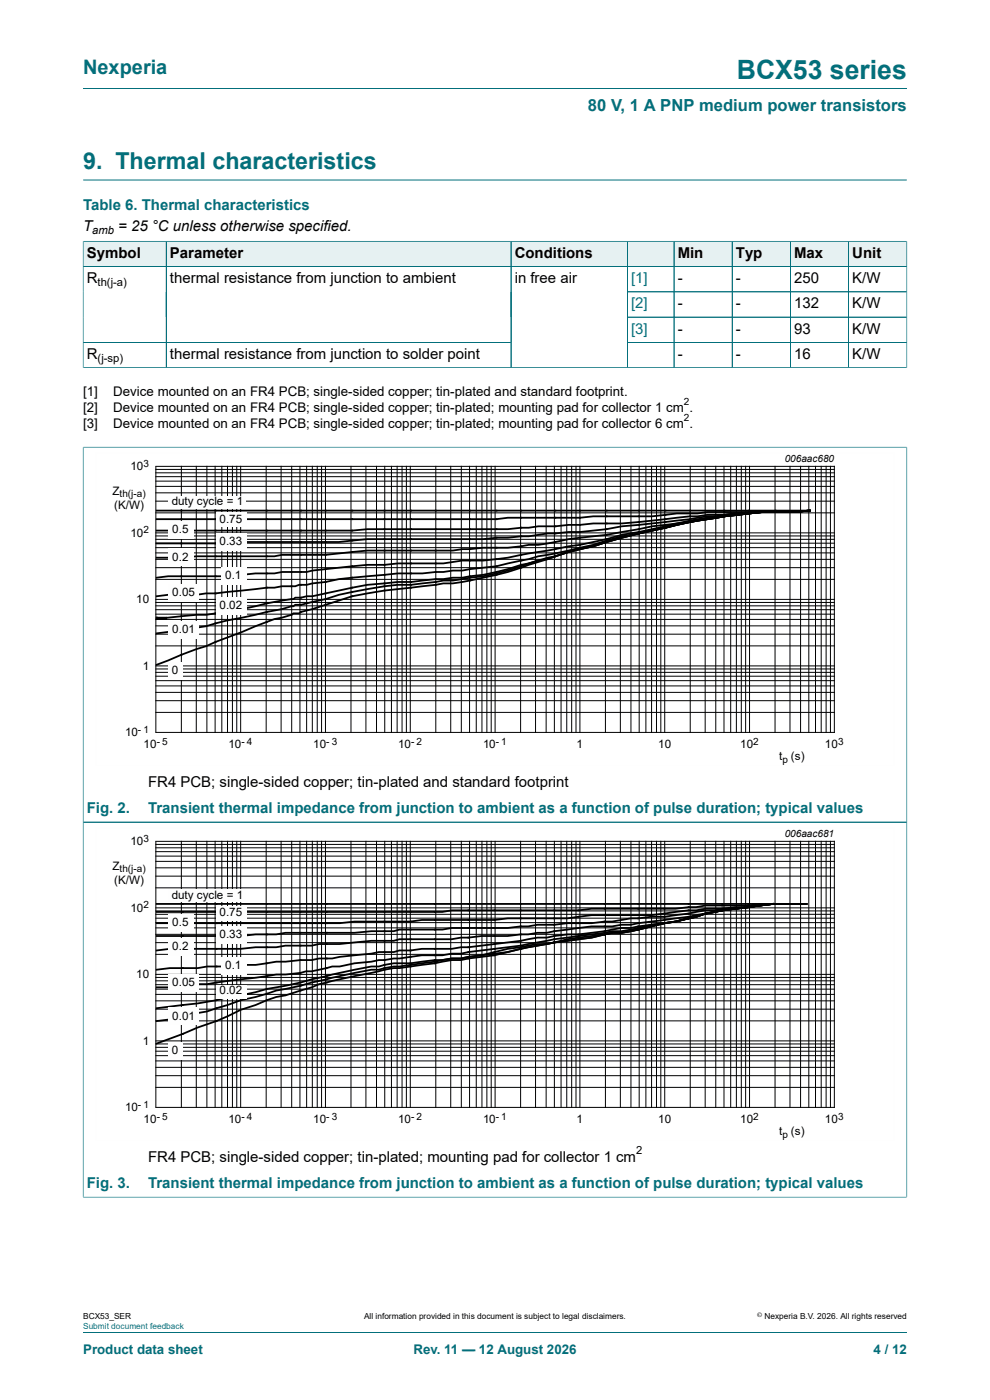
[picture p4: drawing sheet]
<svg xmlns="http://www.w3.org/2000/svg" width="210mm" height="297mm" viewBox="0 0 210 297" stroke-linecap="round" stroke-linejoin="round" font-family="sans-serif">
<path d="M17.6 18.8h174.8M17.6 38.2h174.8" fill="none" stroke="#036f7b" stroke-width=".21"/>
<path d="M17.7 51.3h17.5v5.2h-17.5z" fill="#e6f1f2"/>
<path d="M17.6 51.1v5.5h17.7v-5.4h-17.7" fill="none" stroke="#036f7b" stroke-width=".21"/>
<path d="M35.3 51.3h73v5.2h-73z" fill="#e6f1f2"/>
<path d="M35.3 51.2h73.1v5.4h-73.1z" fill="none" stroke="#036f7b" stroke-width=".21"/>
<path d="M108.5 51.3h24.5v5.2h-24.5z" fill="#e6f1f2"/>
<path d="M108.4 51.2h24.7v5.4h-24.7z" fill="none" stroke="#036f7b" stroke-width=".21"/>
<path d="M133.2 51.3h9.7v5.2h-9.7z" fill="#e6f1f2"/>
<path d="M133.1 51.2h9.9v5.4h-9.9z" fill="none" stroke="#036f7b" stroke-width=".21"/>
<path d="M143 51.3h12.2v5.2h-12.2z" fill="#e6f1f2"/>
<path d="M143 51.2h12.3v5.4h-12.3z" fill="none" stroke="#036f7b" stroke-width=".21"/>
<path d="M155.4 51.3h12.2v5.2h-12.2z" fill="#e6f1f2"/>
<path d="M155.3 51.2h12.4v5.4h-12.4z" fill="none" stroke="#036f7b" stroke-width=".21"/>
<path d="M167.7 51.3h12.2v5.2h-12.2z" fill="#e6f1f2"/>
<path d="M167.7 51.2h12.3v5.4h-12.3z" fill="none" stroke="#036f7b" stroke-width=".21"/>
<path d="M180.1 51.3h12.2v5.2h-12.2z" fill="#e6f1f2"/>
<g fill="none" stroke="#036f7b" stroke-width=".21">
<path d="M17.6 56.6h174.8M17.6 51.3v26.8M17.7 51.2h174.7M35.3 51.3v26.7M108.4 51.3v26.7M133.1 51.3v26.7M143 51.3v26.7M155.3 51.3v26.7M167.7 51.3v26.7M180 51.2v26.8M192.4 51.1v27M17.6 78h174.8"/>
<path d="M17.6 72.6h90.8M133.1 61.9h59.3M133.1 67.3h59.3M133.1 72.6h59.3M17.6 94.9h174.8M192.4 94.8v79.6h-174.8v-79.6"/>
</g>
<path d="M20.4 96.1h169.3v66.3h-169.3z" fill="none" stroke="#fefefe" stroke-width=".21"/>
<g fill="none" stroke="#000" stroke-width=".21">
<path d="M33.1 98.9h143.9v56.5h-143.9zM33.1 99.6h143.9M38.5 98.9v56.5M41.6 98.9v56.5M43.9 98.9v56.5M45.6 98.9v56.5M47.1 98.9v56.5M48.3 98.9v56.5M49.3 98.9v56.5M50.2 98.9v56.5M51 98.9v56.5M56.5 98.9v56.5"/>
<path d="M59.6 98.9v56.5M61.9 98.9v56.5M63.6 98.9v56.5M65 98.9v56.5M66.2 98.9v56.5M67.3 98.9v56.5M68.2 98.9v56.5M69 98.9v56.5M74.5 98.9v56.5M77.6 98.9v56.5M79.9 98.9v56.5M81.6 98.9v56.5"/>
<path d="M83 98.9v56.5M84.2 98.9v56.5M85.3 98.9v56.5M86.2 98.9v56.5M87 98.9v56.5M92.4 98.9v56.5M95.6 98.9v56.5M97.9 98.9v56.5M99.6 98.9v56.5M101 98.9v56.5M102.2 98.9v56.5M103.3 98.9v56.5"/>
<path d="M104.2 98.9v56.5M105 98.9v56.5M110.4 98.9v56.5M113.6 98.9v56.5M115.8 98.9v56.5M117.6 98.9v56.5M119 98.9v56.5M120.2 98.9v56.5M121.3 98.9v56.5M122.2 98.9v56.5M123 98.9v56.5M128.4 98.9v56.5"/>
<path d="M131.6 98.9v56.5M133.8 98.9v56.5M135.6 98.9v56.5M137 98.9v56.5M138.2 98.9v56.5M139.3 98.9v56.5M140.2 98.9v56.5M141 98.9v56.5M146.4 98.9v56.5M149.6 98.9v56.5M151.8 98.9v56.5M153.6 98.9v56.5"/>
<path d="M155 98.9v56.5M156.2 98.9v56.5M157.2 98.9v56.5M158.2 98.9v56.5M159 98.9v56.5M164.4 98.9v56.5M167.6 98.9v56.5M169.8 98.9v56.5M171.6 98.9v56.5M173 98.9v56.5M174.2 98.9v56.5M175.2 98.9v56.5"/>
<path d="M176.2 98.9v56.5M33.1 118.7h143.9M33.1 117.3h143.9M33.1 116.2h143.9M33.1 115.2h143.9M33.1 114.4h143.9M33.1 113.7h143.9M33.1 113h143.9M33.1 108.8h143.9M33.1 106.3h143.9M33.1 104.6h143.9M33.1 103.2h143.9"/>
<path d="M33.1 102.1h143.9M33.1 101.1h143.9M33.1 100.3h143.9M33.1 137h143.9M33.1 134.5h143.9M33.1 132.8h143.9M33.1 131.4h143.9M33.1 130.3h143.9M33.1 129.3h143.9M33.1 128.5h143.9M33.1 127.8h143.9M33.1 127.2h143.9"/>
<path d="M33.1 122.9h143.9M33.1 120.4h143.9M33.1 151.1h143.9M33.1 148.6h143.9M33.1 146.9h143.9M33.1 145.5h143.9M33.1 144.4h143.9M33.1 143.5h143.9M33.1 142.6h143.9M33.1 141.9h143.9M33.1 141.3h143.9"/>
</g>
<g fill="none" stroke="#000" stroke-width=".38">
<path d="M33.2 108.3h138.5l-3.6 .3h-3.6M117.8 118l-7.3 1.8a45.4 45.4 0 0 1-14.4 2.8l-8.9 .9a79.5 79.5 0 0 0-12.5 1.2l-8.4 1.8-3.7 .3-.4 .3-5.6 .9a92.3 92.3 0 0 1-12.9 2.4h-2l-8.5 .9M117.8 118l-1.6 .6-2 .3-2 .6a45 45 0 0 1-12.5 3.1l-3.6 .6h-2.1l-6.8 .9a51.8 51.8 0 0 0-12.5 1.5l-8.4 2.1a7.5 7.5 0 0 1-3.7 .6l-.4 .3-2.4 .6-5.6 1.2a77.3 77.3 0 0 0-10.5 2.5l-5.2 .9-5.3 .6M117.8 118a122 122 0 0 1-19.7 5.5l-2 .3h-2.1l-6.8 .9a93.3 93.3 0 0 0-12.5 1.8l-8.4 2.7-2.5 .6-.4 .3h-1.2l-.4 .3-2 .6-1.6 .3-14.5 5.8-5.2 1.8-5.3 2.1M135.5 113.2l-3.6 .6-6.1 1.8-8 1.8-3.6 .6-2 .6-6.9 1.5-7.2 .9h-2l-2.1 .3h-1.6l-2.8 .3h-5.2l-2.8 .3a87.8 87.8 0 0 0-12.5 1.6l-2.8 .3-1.2 .3h-1.7a7.5 7.5 0 0 1-3.6 .3l-1.6 .3h-1.6l-10.9 1.2h-2l-2 .3h-6l-2.5 .3M135.5 113.2l-6.8 1.8-2.9 .9-5.2 1.2-2.8 .9M146.4 110.7l-2.8 .3-8.1 1.9-3.6 .6a78.6 78.6 0 0 1-11.3 2.4l-4.4 .9-4 .6a53.4 53.4 0 0 1-14.1 1.5 28.4 28.4 0 0 1-8.5 .6h-5.2l-2.8 .3a98.7 98.7 0 0 0-12.5 .9 43.3 43.3 0 0 1-9.3 .6l-1.6 .3h-4a110.4 110.4 0 0 1-15.7 .6h-2.8l-2.5 .4M146.4 110.7l-10.9 2.5M153.6 109.2h-3.6l-8.9 .9a102 102 0 0 1-15.3 .9l-8 .7h-3.6l-2 .3h-1.7l-2.8 .3h-29.8l-3.2 .3h-41.5M153.6 109.2l-1.6 .3h-2l-3.6 .6-14.5 1.6a62.3 62.3 0 0 1-11.3 1.2l-2.8 .3h-1.6l-4 .6h-1.7a189 189 0 0 1-20.9 .6h-5.2a62.5 62.5 0 0 0-12.5 .6h-20.5l-3.3 .3h-14.9M153.6 109.2l-5.6 .9a56.5 56.5 0 0 1-9.7 1.6l-2.8 .6a120 120 0 0 1-14.9 2.1 33.6 33.6 0 0 1-8.4 1.2 35.7 35.7 0 0 1-9.7 .6 127.4 127.4 0 0 1-18.1 .6 75 75 0 0 0-15.3 .9h-9.3l-1.6 .3h-16.5l-3.2 .3h-5.3M158.9 108.6h-8.9l-2 .3a42 42 0 0 0-9.7 .6h-12.5l-2.8 .3h-15.3l-2.4 .3h-72.1"/>
<path d="M158.9 108.6h5.6M158.9 108.6l-5.3 .6M158.9 108.9h-2.5l-2.8 .3M158.9 108.9l-5.3 .6-7.2 1.2M164.5 108.6h-2.8l-2.8 .3"/>
</g>
<path d="M33.2 131h2.1v.3h-2.1z" fill-rule="evenodd" fill="#3c4ca7"/>
<path d="M33.2 131h2.1v.3h-2.1z" fill="none" stroke="#000" stroke-width=".38"/>
<g fill="#fefefe">
<path d="M35.7 140.4h3v3.8h-3z"/>
<path d="M35.7 105.2h16.6v2.8h-16.6z"/>
<path d="M35.7 131.7h6.6v3.8h-6.6z"/>
<path d="M45.8 126.7h6.5v3.7h-6.5z"/>
<path d="M35.7 123.9h6.6v3.8h-6.6z"/>
<path d="M47 120.3h5.3v3.8h-5.3z"/>
<path d="M35.7 116.4h5.4v3.7h-5.4z"/>
<path d="M45.8 113h6.5v3.8h-6.5z"/>
<path d="M35.7 110.5h5.4v3.7h-5.4z"/>
<path d="M45.8 108.7h6.5v3.2h-6.5z"/>
</g>
<path d="M17.6 254h174.8M17.6 254v-79.6h174.8v79.6" fill="none" stroke="#036f7b" stroke-width=".21"/>
<path d="M20.4 175.7h169.3v66.3h-169.3z" fill="none" stroke="#fefefe" stroke-width=".21"/>
<g fill="none" stroke="#000" stroke-width=".21">
<path d="M33.1 178.5h143.9v56.4h-143.9zM33.1 179.9h143.9M33.1 179.1h143.9M38.5 178.5v56.4M41.6 178.5v56.4M43.9 178.5v56.4M45.6 178.5v56.4M47.1 178.5v56.4M48.3 178.5v56.4M49.3 178.5v56.4M50.2 178.5v56.4M51 178.5v56.4"/>
<path d="M56.5 178.5v56.4M59.6 178.5v56.4M61.9 178.5v56.4M63.6 178.5v56.4M65 178.5v56.4M66.2 178.5v56.4M67.3 178.5v56.4M68.2 178.5v56.4M69 178.5v56.4M74.5 178.5v56.4M77.6 178.5v56.4M79.9 178.5v56.4"/>
<path d="M81.6 178.5v56.4M83 178.5v56.4M84.2 178.5v56.4M85.3 178.5v56.4M86.2 178.5v56.4M87 178.5v56.4M92.4 178.5v56.4M95.6 178.5v56.4M97.9 178.5v56.4M99.6 178.5v56.4M101 178.5v56.4M102.2 178.5v56.4"/>
<path d="M103.3 178.5v56.4M104.2 178.5v56.4M105 178.5v56.4M110.4 178.5v56.4M113.6 178.5v56.4M115.8 178.5v56.4M117.6 178.5v56.4M119 178.5v56.4M120.2 178.5v56.4M121.3 178.5v56.4M122.2 178.5v56.4M123 178.5v56.4"/>
<path d="M128.4 178.5v56.4M131.6 178.5v56.4M133.8 178.5v56.4M135.6 178.5v56.4M137 178.5v56.4M138.2 178.5v56.4M139.3 178.5v56.4M140.2 178.5v56.4M141 178.5v56.4M146.4 178.5v56.4M149.6 178.5v56.4M151.8 178.5v56.4"/>
<path d="M153.6 178.5v56.4M155 178.5v56.4M156.2 178.5v56.4M157.2 178.5v56.4M158.2 178.5v56.4M159 178.5v56.4M164.4 178.5v56.4M167.6 178.5v56.4M169.8 178.5v56.4M171.6 178.5v56.4M173 178.5v56.4M174.2 178.5v56.4"/>
<path d="M175.2 178.5v56.4M176.2 178.5v56.4M33.1 200h143.9M33.1 198.2h143.9M33.1 196.8h143.9M33.1 195.7h143.9M33.1 194.8h143.9M33.1 194h143.9M33.1 193.2h143.9M33.1 192.6h143.9M33.1 188.3h143.9M33.1 185.9h143.9"/>
<path d="M33.1 184.1h143.9M33.1 182.7h143.9M33.1 181.6h143.9M33.1 180.7h143.9M33.1 216.6h143.9M33.1 214.1h143.9M33.1 212.3h143.9M33.1 211h143.9M33.1 209.8h143.9M33.1 208.9h143.9M33.1 208.1h143.9M33.1 207.4h143.9"/>
<path d="M33.1 206.7h143.9M33.1 202.5h143.9M33.1 230.7h143.9M33.1 228.2h143.9M33.1 226.4h143.9M33.1 225.1h143.9M33.1 223.9h143.9M33.1 223h143.9M33.1 222.2h143.9M33.1 221.5h143.9M33.1 220.8h143.9"/>
</g>
<g fill="none" stroke="#000" stroke-width=".38">
<path d="M33.2 191.8h130.7M117.6 199.9l-1.6 .4h-2l-6.3 1-5.6 1.4-2.7 .3M117.6 199.9l-7.1 1.4M128.3 198.2a73.2 73.2 0 0 0-10.7 1.7M128.3 198.2l-2.8 .7-7.9 1M140.9 195.8l-5.5 .7-1.6 .4h-2l-1.9 .3a53.5 53.5 0 0 1-9.5 1l-4.4 .7h-2l-3.5 .7-11.1 1.3h-1.6l-2 .4h-6.3l-2.4 .3h-2.4l-1.2 .4h-3.1l-1.6 .3-6.8 .7-1.5 .3h-2.8l-1.6 .4h-2.4l-3.1 .3h-2l-4.4 .7h-3.1l-2.8 .3h-4.4l-1.9 .4h-6l-2.8 .3M140.9 195.8l-2.7 .4a29.1 29.1 0 0 1-8.3 1.3l-1.6 .4a145.1 145.1 0 0 0-17.8 2.7l-11.1 1.4-1.6 .3h-2l-2 .4a32.2 32.2 0 0 0-9.1 .6l-4.3 .4-1.6 .3-3.6 .4-3.2 .6h-1.5a24 24 0 0 1-5.6 1.1l-1.2 .3-3.1 .3h-2l-14.7 2.1h-1.9l-6 .7h-2.8M140.9 195.8l-2.7 .7a29.4 29.4 0 0 1-8.3 1.4l-1.6 .3M153.2 192.8h-3.5l-2 .3h-1.6l-2.8 .4a36.3 36.3 0 0 1-9.5 .6h-3.9a36.3 36.3 0 0 0-9.5 .7h-12.7l-2.8 .4h-15.4l-2.4 .3h-11.9l-3.2 .3h-38.8M153.2 192.8l-1.6 .3h-1.9l-3.6 .7-5.2 .7h-2.7l-2.8 .3h-1.6l-3.9 .7h-1.6l-2.8 .3h-5.1l-2.8 .4h-3.6l-2 .3h-1.5l-2.8 .4h-11.9l-2 .3h-9.1l-1.2 .3h-4.7l-3.6 .4h-14.6l-2 .3h-4.4l-3.1 .4h-17.9M153.2 193.1a145.1 145.1 0 0 1-17.8 2.7l-1.6 .4h-2l-1.9 .3a36.3 36.3 0 0 0-9.5 .7l-4.4 .7h-2l-2 .3h-1.5l-2.8 .4h-5.6a106.9 106.9 0 0 1-17.4 .6l-1.2 .4h-1.9a47.3 47.3 0 0 0-9.6 .7h-4.3l-1.6 .3h-5.5l-2 .3h-4.4l-3.1 .4h-15.1l-2.8 .3M153.2 193.1l-3.5 .7a54.2 54.2 0 0 1-8.8 2"/>
<path d="M158.8 192.4l-2.8 .4h-2.8M158.8 192.4h-2.8l-2.8 .4M158.8 192.4l-5.6 .7M163.9 191.8h7.1M163.9 191.8h-2.8l-2.3 .3h-9.1l-2 .3h-1.6l-2.8 .4h-17.8l-2.8 .3h-26.9l-2 .4h-60.6M163.9 191.8l-5.1 .6M99.4 203l-1.6 .3h-2l-2 .4h-1.6l-5.1 .7a16.1 16.1 0 0 0-6.7 .6h-1.6l-12.7 2.8a53.7 53.7 0 0 1-9.5 2l-5.5 1.4-2.8 .3a61.3 61.3 0 0 1-12.3 2l-2.8 .4M99.4 203l-1.6 .3h-2l-3.6 .7-7.5 1h-1.2l-3.1 .7h-1.6l-12.7 2.7a46.5 46.5 0 0 1-7.5 1.7l-4.4 1.4-3.1 .7-7.2 2.4-7.9 1.7-2.8 .3M110.5 201.3l-2.8 .7-8.3 1M110.5 201.3a47.7 47.7 0 0 1-11.1 2l-1.6 .4h-2l-3.6 .7-7.5 1a22.5 22.5 0 0 0-5.9 1 89.7 89.7 0 0 0-15.1 3.7l-3.1 1.1-2 .3-4.4 1.7-3.1 1a48 48 0 0 1-9.1 3.8l-3.2 1.3-5.6 2.1"/>
</g>
<g fill="#fefefe">
<path d="M35.7 221h3v3.8h-3z"/>
<path d="M35.7 188.6h16.6v2.8h-16.6z"/>
<path d="M35.7 213.8h6.6v3.7h-6.6z"/>
<path d="M45.8 208.9h6.5v2.9h-6.5z"/>
<path d="M35.7 206.6h6.6v3.8h-6.6z"/>
<path d="M47 203h5.3v3.8h-5.3z"/>
<path d="M35.7 199.1h5.4v3.7h-5.4z"/>
<path d="M45.8 196.5h6.5v3.7h-6.5z"/>
<path d="M35.7 193.9h5.4v3.8h-5.4z"/>
<path d="M45.8 192.2h6.5v3.1h-6.5z"/>
</g>
<path d="M17.6 94.9v159M17.7 94.9h174.6M192.4 94.9v159M17.7 174.4h174.6M17.7 254h174.6M17.6 282.6h174.8" fill="none" stroke="#036f7b" stroke-width=".21"/>
<text font-size="5.6" fill="#036f7b" x="156.3" y="16.8">BCX53 series</text>
<text font-size="4.9" fill="#036f7b" x="17.6" y="35.9">9. Thermal characteristics</text>
<text font-size="4.2" fill="#036f7b" x="17.6" y="15.6">Nexperia</text>
<text font-size="3.5" fill="#036f7b" x="124.7" y="23.7">80 V, 1 A PNP medium power transistors</text>
<g font-size="3.2" fill="#036f7b">
<text x="17.6" y="44.5">Table 6. Thermal characteristics</text>
<text x="18.4" y="172.6">Fig. 2.</text>
<text x="31.4" y="172.6">Transient thermal impedance from junction to ambient as a function of pulse duration; typical values</text>
<text x="18.4" y="252.1">Fig. 3.</text>
<text x="31.4" y="252.1">Transient thermal impedance from junction to ambient as a function of pulse duration; typical values</text>
</g>
<g font-size="3.2">
<text x="17.6" y="49.1">T</text>
<text x="25.1" y="49.1">= 25 °C unless otherwise specified.</text>
<text x="18.4" y="54.7">Symbol</text>
<text x="36.1" y="54.7">Parameter</text>
<text x="109.2" y="54.7">Conditions</text>
<text x="143.7" y="54.7">Min</text>
<text x="156.1" y="54.7">Typ</text>
<text x="168.4" y="54.7">Max</text>
<text x="180.8" y="54.7">Unit</text>
<text x="18.4" y="60.1">R</text>
<text x="36.1" y="60.1">thermal resistance from junction to ambient</text>
<text x="109.2" y="60.1">in free air</text>
<text x="143.7" y="60.1">-</text>
<text x="143.7" y="65.4">-</text>
<text x="156.1" y="60.1">-</text>
<text x="156.1" y="65.4">-</text>
<text x="168.4" y="60.1">250</text>
<text x="168.4" y="65.4">132</text>
<text x="180.8" y="60.1">K/W</text>
<text x="180.8" y="65.4">K/W</text>
<text x="143.7" y="70.8">-</text>
<text x="156.1" y="70.8">-</text>
<text x="168.4" y="70.8">93</text>
<text x="180.8" y="70.8">K/W</text>
<text x="18.4" y="76.1">R</text>
<text x="36.1" y="76.1">thermal resistance from junction to solder point</text>
<text x="143.7" y="76.1">-</text>
<text x="156.1" y="76.1">-</text>
<text x="168.4" y="76.1">16</text>
<text x="180.8" y="76.1">K/W</text>
<text x="31.4" y="167">FR4 PCB; single-sided copper; tin-plated and standard footprint</text>
<text x="31.4" y="246.5">FR4 PCB; single-sided copper; tin-plated; mounting pad for collector 1 cm</text>
</g>
<g font-size="3.2" fill="#00f">
<text x="133.9" y="60.1">[1]</text>
<text x="133.9" y="65.4">[2]</text>
<text x="133.9" y="70.8">[3]</text>
</g>
<g font-size="2.8">
<text x="17.6" y="84">[1]</text>
<text x="24" y="84">Device mounted on an FR4 PCB; single-sided copper; tin-plated and standard footprint.</text>
<text x="17.6" y="87.3">[2]</text>
<text x="24" y="87.3">Device mounted on an FR4 PCB; single-sided copper; tin-plated; mounting pad for collector 1 cm .</text>
<text x="17.6" y="90.7">[3]</text>
<text x="24" y="90.7">Device mounted on an FR4 PCB; single-sided copper; tin-plated; mounting pad for collector 6 cm .</text>
</g>
<g font-size="2.8" fill="#036f7b">
<text x="17.6" y="287.2">Product data sheet</text>
<text x="87.7" y="287.2">Rev. 11 — 12 August 2026</text>
<text x="185.3" y="287.2">4 / 12</text>
</g>
<g font-size="2.5">
<text x="27.7" y="99.7">10</text>
<text x="23.9" y="104.9">Z</text>
<text x="24.2" y="107.9">(K/W)</text>
<text x="36.4" y="107.2">duty cycle = 1</text>
<text x="27.7" y="113.8">10</text>
<text x="36.6" y="113.1">0.5</text>
<text x="46.6" y="110.9">0.75</text>
<text x="36.6" y="118.9">0.2</text>
<text x="46.6" y="115.6">0.33</text>
<text x="47.8" y="122.9">0.1</text>
<text x="28.9" y="128">10</text>
<text x="36.6" y="126.5">0.05</text>
<text x="46.6" y="129.3">0.02</text>
<text x="36.6" y="134.3">0.01</text>
<text x="30.3" y="142.1">1</text>
<text x="36.4" y="143">0</text>
<text x="26.5" y="156.2">10</text>
<text x="30.5" y="158.7">10</text>
<text x="48.5" y="158.7">10</text>
<text x="66.5" y="158.7">10</text>
<text x="84.4" y="158.7">10</text>
<text x="102.5" y="158.7">10</text>
<text x="122.3" y="158.7">1</text>
<text x="139.6" y="158.7">10</text>
<text x="157" y="158.7">10</text>
<text x="165.3" y="161.3">t</text>
<text x="167.8" y="161.3">(s)</text>
<text x="175" y="158.7">10</text>
<text x="27.7" y="179.3">10</text>
<text x="23.9" y="184.5">Z</text>
<text x="24.2" y="187.5">(K/W)</text>
<text x="36.4" y="190.7">duty cycle = 1</text>
<text x="27.7" y="193.4">10</text>
<text x="36.6" y="196.5">0.5</text>
<text x="46.6" y="194.3">0.75</text>
<text x="36.6" y="201.6">0.2</text>
<text x="46.6" y="199">0.33</text>
<text x="28.9" y="207.5">10</text>
<text x="36.6" y="209.2">0.05</text>
<text x="47.8" y="205.6">0.1</text>
<text x="46.6" y="211">0.02</text>
<text x="30.3" y="221.6">1</text>
<text x="36.6" y="216.4">0.01</text>
<text x="36.4" y="223.6">0</text>
<text x="26.5" y="235.7">10</text>
<text x="30.5" y="238.3">10</text>
<text x="48.5" y="238.3">10</text>
<text x="66.5" y="238.3">10</text>
<text x="84.4" y="238.3">10</text>
<text x="102.5" y="238.3">10</text>
<text x="122.3" y="238.3">1</text>
<text x="139.6" y="238.3">10</text>
<text x="157" y="238.3">10</text>
<text x="175" y="238.3">10</text>
<text x="165.3" y="240.8">t</text>
<text x="167.8" y="240.8">(s)</text>
</g>
<g font-size="2.4">
<text x="19.6" y="49.7">amb</text>
<text x="20.7" y="60.7">th(j-a)</text>
<text x="20.7" y="76.8">(j-sp)</text>
<text x="134.9" y="244.9">2</text>
</g>
<g font-size="2.1">
<text x="145.1" y="85.9">2</text>
<text x="145.1" y="89.3">2</text>
<text x="30.5" y="99">3</text>
<text x="166.5" y="98.1">006aac680</text>
<text x="25.4" y="105.5">th(j-a)</text>
<text x="30.5" y="113.1">2</text>
<text x="29.2" y="155.4">- 1</text>
<text x="33.2" y="158">- 5</text>
<text x="51.2" y="158">- 4</text>
<text x="69.2" y="158">- 3</text>
<text x="87.2" y="158">- 2</text>
<text x="105.2" y="158">- 1</text>
<text x="159.7" y="158">2</text>
<text x="166" y="161.8">p</text>
<text x="177.8" y="158">3</text>
<text x="30.5" y="178.6">3</text>
<text x="166.5" y="177.6">006aac681</text>
<text x="25.4" y="185">th(j-a)</text>
<text x="30.5" y="192.7">2</text>
<text x="29.2" y="235">- 1</text>
<text x="33.2" y="237.5">- 5</text>
<text x="51.2" y="237.5">- 4</text>
<text x="69.2" y="237.5">- 3</text>
<text x="87.2" y="237.5">- 2</text>
<text x="105.2" y="237.5">- 1</text>
<text x="159.7" y="237.5">2</text>
<text x="177.8" y="237.5">3</text>
<text x="166" y="241.3">p</text>
</g>
<g font-size="1.8">
<text x="17.6" y="279.9">BCX53_SER</text>
<text x="77.2" y="279.9">All information provided in this document is subject to legal disclaimers.</text>
<text x="162.2" y="279.9">Nexperia B.V. 2026. All rights reserved</text>
</g>
<text font-size="1.8" fill="#00f" x="17.6" y="282">Submit document feedback</text>
<text font-size="1.4" x="160.6" y="279.4">©</text>
</svg>
